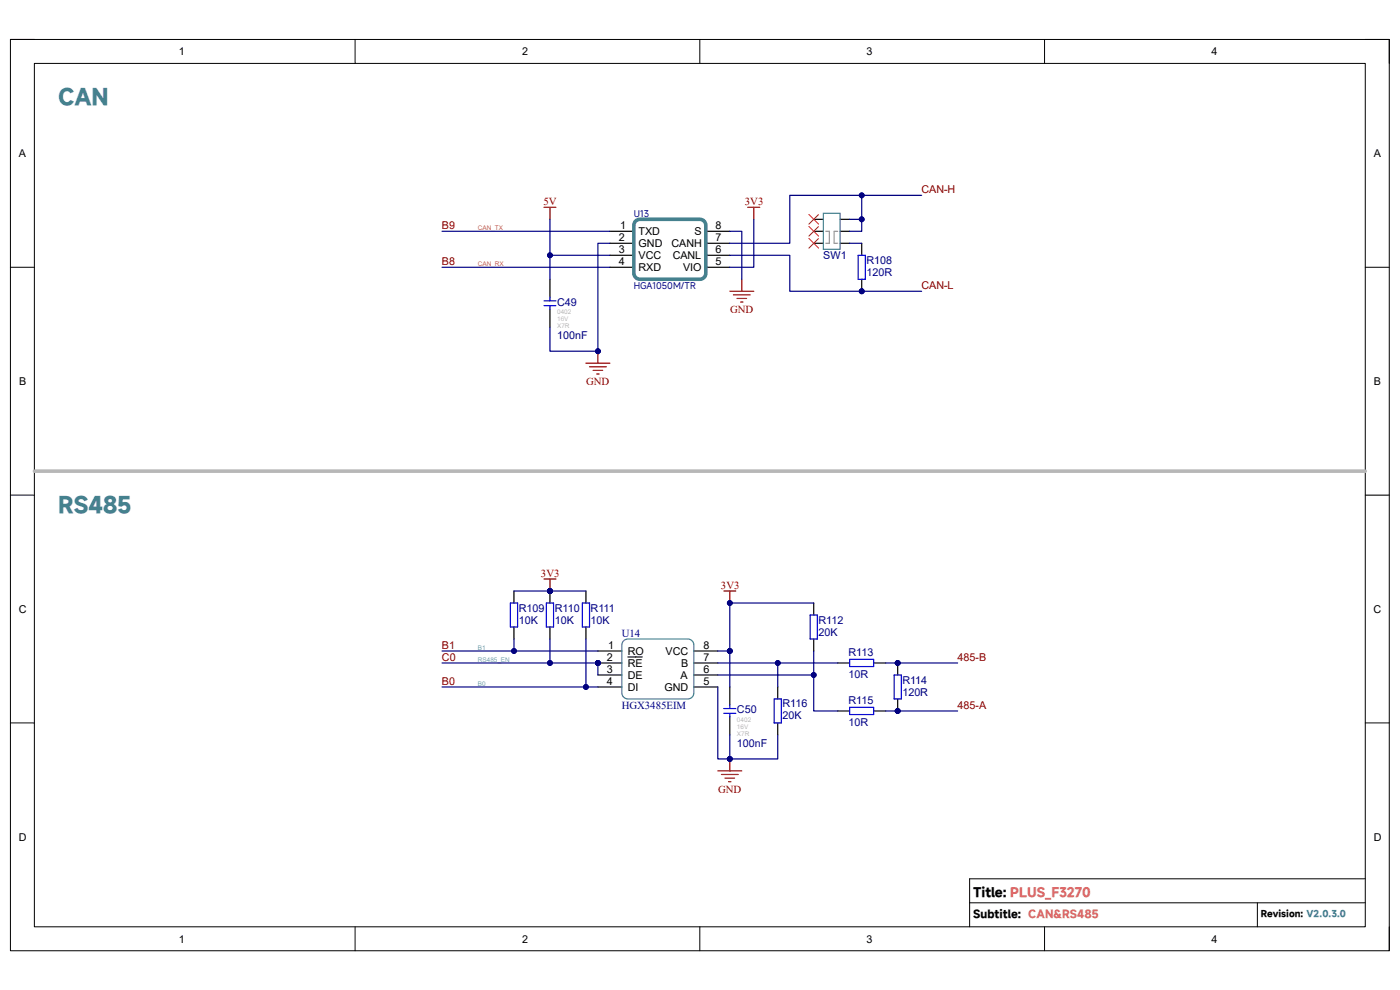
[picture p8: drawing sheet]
<svg xmlns="http://www.w3.org/2000/svg" width="297mm" height="210mm" viewBox="0 0 297 210" stroke-linecap="round" stroke-linejoin="round" font-family="sans-serif">
<path d="M2.2 8.4h292.5v193.3h-292.5z" fill="none" stroke="#000" stroke-width=".21"/>
<path d="M7.3 13.5h282.3v183.1h-282.3z" fill-rule="evenodd" fill="#fff"/>
<g fill="none" stroke="#000" stroke-width=".21">
<path d="M2.2 8.4h5.1M7.3 13.5h282.3v183.1h-282.3zM75.3 8.4v5.1M148.5 8.4v5.1M221.6 8.4v5.1M289.6 8.4h5.1v5.1M2.2 56.7h5.1M289.6 56.7h5.1M2.2 105h5.1M289.6 105h5.1M2.2 153.4h5.1M289.6 153.4h5.1"/>
<path d="M75.3 196.6v5.1M148.5 196.6v5.1M205.7 191.5h83.9M221.6 196.6v5.1M266.7 191.5v5.1M289.6 186.4h-83.9v10.2M294.7 196.6v5.1"/>
</g>
<path d="M124.3 77h5.1M125.1 77.8h3.5M125.8 78.6h2.1M126.6 79.3h.5M126.8 74.5v2.5" fill="none" stroke="#800000" stroke-width=".25"/>
<circle cx="126.8" cy="74.5" r=".51" fill="#000080"/>
<circle cx="126.8" cy="74.5" r=".51" fill="none" stroke="#000080" stroke-width=".21"/>
<path d="M157.4 59.2v2.6M158.6 44h2.6M159.9 44v2.5M154.8 61.8h5.1M155.6 62.5h3.5M156.3 63.3h2.1M157.1 64.1h.5" fill="none" stroke="#800000" stroke-width=".25"/>
<path d="M172.6 51.6h2.1M172.6 49.1h2.1M172.6 46.5h2.1M178.2 51.6h2.1M178.2 49.1h2.1M178.2 46.5h2.1" fill="none" stroke="#000" stroke-width=".25"/>
<path d="M174.7 45.3h3.5v7.6h-3.5z" fill="none" stroke="#45818e" stroke-width=".25"/>
<path d="M175.2 49.1h.7v2.5h-.7M177.7 49.1h-.7v2.5h.7" fill="none" stroke="#999" stroke-width=".25"/>
<circle cx="182.8" cy="61.8" r=".51" fill="#000080"/>
<circle cx="182.8" cy="61.8" r=".51" fill="none" stroke="#000080" stroke-width=".21"/>
<path d="M182.8 51.6v2.6M182.8 59.2v2.6" fill="none" stroke="#000" stroke-width=".25"/>
<circle cx="182.8" cy="61.8" r=".51" fill="#000080"/>
<circle cx="182.8" cy="61.8" r=".51" fill="none" stroke="#000080" stroke-width=".21"/>
<path d="M182 54.2h1.6v5h-1.6z" fill="none" stroke="#00f" stroke-width=".25"/>
<path d="M171.6 45.5l2.1 2M171.6 48l2.1 2.1M171.6 50.6l2.1 2M173.7 45.5l-2.1 2M173.7 48l-2.1 2.1M173.7 50.6l-2.1 2" fill="none" stroke="#f00" stroke-width=".21"/>
<path d="M115.4 44h2.5M116.7 44v2.5" fill="none" stroke="#800000" stroke-width=".25"/>
<circle cx="126.8" cy="140.6" r=".51" fill="#000080"/>
<circle cx="126.8" cy="140.6" r=".51" fill="none" stroke="#000080" stroke-width=".21"/>
<path d="M126.8 138.1h5.1M133.2 139.4h3M126.8 140.6h5.1" fill="none" stroke="#000" stroke-width=".25"/>
<circle cx="126.8" cy="140.6" r=".51" fill="#000080"/>
<circle cx="126.8" cy="140.6" r=".51" fill="none" stroke="#000080" stroke-width=".21"/>
<path d="M147.2 138.1h5.1M126.8 143.2h5.1M126.8 145.7h5.1M147.2 143.2h5.1M147.2 145.7h5.1M147.2 140.6h5.1" fill="none" stroke="#000" stroke-width=".25"/>
<path d="M132.2 136.1l.6-.5 .4-.1h12.7a1.27 1.27 0 0 1 1.3 1.3v10.2a1.27 1.27 0 0 1-1.3 1.3h-12.7a1.27 1.27 0 0 1-1.3-1.3v-10.2z" fill="none" stroke="#45818e" stroke-width=".25"/>
<path d="M153.5 125.4h2.6M154.8 125.4v2.5" fill="none" stroke="#800000" stroke-width=".25"/>
<circle cx="154.8" cy="127.9" r=".51" fill="#000080"/>
<circle cx="154.8" cy="127.9" r=".51" fill="none" stroke="#000080" stroke-width=".21"/>
<path d="M165 145.7v2.6M165 153.4v2.5M177.7 140.6h2.6M185.3 140.6h2.6" fill="none" stroke="#000" stroke-width=".25"/>
<path d="M180.3 139.9h5v1.5h-5zM164.2 148.3h1.6v5.1h-1.6z" fill="none" stroke="#00f" stroke-width=".25"/>
<path d="M152.3 163.5h5.1M153 164.3h3.6M153.8 165.1h2M154.6 165.8h.5M154.8 161v2.5" fill="none" stroke="#800000" stroke-width=".25"/>
<circle cx="154.8" cy="161" r=".51" fill="#000080"/>
<circle cx="154.8" cy="161" r=".51" fill="none" stroke="#000080" stroke-width=".21"/>
<path d="M172.6 127.9v2.6M172.6 135.5v2.6M177.7 150.8h2.6M185.3 150.8h2.6" fill="none" stroke="#000" stroke-width=".25"/>
<path d="M171.9 130.5h1.5v5.1h-1.5zM180.3 150.1h5v1.5h-5z" fill="none" stroke="#00f" stroke-width=".25"/>
<circle cx="190.4" cy="140.6" r=".51" fill="#000080"/>
<circle cx="190.4" cy="140.6" r=".51" fill="none" stroke="#000080" stroke-width=".21"/>
<circle cx="190.4" cy="150.8" r=".51" fill="#000080"/>
<circle cx="190.4" cy="150.8" r=".51" fill="none" stroke="#000080" stroke-width=".21"/>
<path d="M190.4 140.6v2.6" fill="none" stroke="#000" stroke-width=".25"/>
<circle cx="190.4" cy="140.6" r=".51" fill="#000080"/>
<circle cx="190.4" cy="140.6" r=".51" fill="none" stroke="#000080" stroke-width=".21"/>
<path d="M190.4 148.3v2.5" fill="none" stroke="#000" stroke-width=".25"/>
<circle cx="190.4" cy="150.8" r=".51" fill="#000080"/>
<circle cx="190.4" cy="150.8" r=".51" fill="none" stroke="#000080" stroke-width=".21"/>
<path d="M108.3 127.9h1.5v5.1h-1.5zM189.7 143.2h1.5v5.1h-1.5z" fill="none" stroke="#00f" stroke-width=".25"/>
<path d="M109 125.4v2.5M109 133v2.5" fill="none" stroke="#000" stroke-width=".25"/>
<circle cx="116.7" cy="125.4" r=".51" fill="#000080"/>
<circle cx="116.7" cy="125.4" r=".51" fill="none" stroke="#000080" stroke-width=".21"/>
<path d="M116.7 125.4v2.5M116.7 133v2.5" fill="none" stroke="#000" stroke-width=".25"/>
<circle cx="116.7" cy="125.4" r=".51" fill="#000080"/>
<circle cx="116.7" cy="125.4" r=".51" fill="none" stroke="#000080" stroke-width=".21"/>
<path d="M115.9 127.9h1.5v5.1h-1.5zM123.5 127.9h1.6v5.1h-1.6z" fill="none" stroke="#00f" stroke-width=".25"/>
<path d="M124.3 125.4v2.5M124.3 133v2.5" fill="none" stroke="#000" stroke-width=".25"/>
<path d="M115.4 122.8h2.5M116.7 122.8v2.6" fill="none" stroke="#800000" stroke-width=".25"/>
<circle cx="116.7" cy="125.4" r=".51" fill="#000080"/>
<circle cx="116.7" cy="125.4" r=".51" fill="none" stroke="#000080" stroke-width=".21"/>
<path d="M116.7 59.2v3.9M129.4 49.1h5.1M129.4 51.6h5.1M129.4 54.1h5.1M129.4 56.7h5.1M149.7 49.1h5.1M149.7 51.6h5.1M149.7 54.1h5.1M149.7 56.7h5.1M116.7 65.6v3.8M154.8 145.7v3.8M154.8 152.1v3.8" fill="none" stroke="#000" stroke-width=".25"/>
<path d="M115.4 63.8h2.5M115.4 64.8h2.5M116.7 63.1v.7M116.7 64.8v.8M153.5 150.3h2.6M153.5 151.3h2.6M154.8 149.5v.8M154.8 151.3v.8" fill="none" stroke="#00f" stroke-width=".25"/>
<path d="M135 46.8l.7-.3h12.8a1.27 1.27 0 0 1 1.2 1.3v10.2a1.27 1.27 0 0 1-1.2 1.2h-12.8a1.27 1.27 0 0 1-1.2-1.2v-10.2v-.4z" fill="none" stroke="#45818e" stroke-width=".76"/>
<path d="M7.3 99.9h282.3" fill="none" stroke="#b7b7b7" stroke-width=".76"/>
<path d="M154.8 49.1h2.6v10.1M159.9 46.5v10.2h-5.1M180.3 51.6h2.5M180.3 46.5h2.5" fill="none" stroke="#000080" stroke-width=".25"/>
<circle cx="182.8" cy="46.5" r=".51" fill="#000080"/>
<circle cx="182.8" cy="46.5" r=".51" fill="none" stroke="#000080" stroke-width=".21"/>
<path d="M93.8 49.1h35.6M116.7 46.5v7.6h12.7" fill="none" stroke="#000080" stroke-width=".25"/>
<circle cx="116.7" cy="54.1" r=".51" fill="#000080"/>
<circle cx="116.7" cy="54.1" r=".51" fill="none" stroke="#000080" stroke-width=".21"/>
<path d="M93.8 56.7h35.6M116.7 54.1v5.1" fill="none" stroke="#000080" stroke-width=".25"/>
<circle cx="116.7" cy="54.1" r=".51" fill="#000080"/>
<circle cx="116.7" cy="54.1" r=".51" fill="none" stroke="#000080" stroke-width=".21"/>
<path d="M154.8 54.2h12.7v7.6h28" fill="none" stroke="#000080" stroke-width=".25"/>
<circle cx="182.8" cy="61.8" r=".51" fill="#000080"/>
<circle cx="182.8" cy="61.8" r=".51" fill="none" stroke="#000080" stroke-width=".21"/>
<path d="M182.8 41.4v7.7h-2.5" fill="none" stroke="#000080" stroke-width=".25"/>
<circle cx="182.8" cy="41.4" r=".51" fill="#000080"/>
<circle cx="182.8" cy="41.4" r=".51" fill="none" stroke="#000080" stroke-width=".21"/>
<circle cx="182.8" cy="46.5" r=".51" fill="#000080"/>
<circle cx="182.8" cy="46.5" r=".51" fill="none" stroke="#000080" stroke-width=".21"/>
<path d="M129.4 51.6h-2.6v22.9h-10.1v-5.1" fill="none" stroke="#000080" stroke-width=".25"/>
<circle cx="126.8" cy="74.5" r=".51" fill="#000080"/>
<circle cx="126.8" cy="74.5" r=".51" fill="none" stroke="#000080" stroke-width=".21"/>
<path d="M152.3 143.2h20.3v7.6h5.1" fill="none" stroke="#000080" stroke-width=".25"/>
<circle cx="172.6" cy="143.2" r=".51" fill="#000080"/>
<circle cx="172.6" cy="143.2" r=".51" fill="none" stroke="#000080" stroke-width=".21"/>
<path d="M152.3 138.1h2.5" fill="none" stroke="#000080" stroke-width=".25"/>
<circle cx="154.8" cy="138.1" r=".51" fill="#000080"/>
<circle cx="154.8" cy="138.1" r=".51" fill="none" stroke="#000080" stroke-width=".21"/>
<path d="M172.6 138.1v5.1" fill="none" stroke="#000080" stroke-width=".25"/>
<circle cx="172.6" cy="143.2" r=".51" fill="#000080"/>
<circle cx="172.6" cy="143.2" r=".51" fill="none" stroke="#000080" stroke-width=".21"/>
<path d="M126.8 140.6v2.6" fill="none" stroke="#000080" stroke-width=".25"/>
<circle cx="126.8" cy="140.6" r=".51" fill="#000080"/>
<circle cx="126.8" cy="140.6" r=".51" fill="none" stroke="#000080" stroke-width=".21"/>
<path d="M124.3 135.5v10.2" fill="none" stroke="#000080" stroke-width=".25"/>
<circle cx="124.3" cy="145.7" r=".51" fill="#000080"/>
<circle cx="124.3" cy="145.7" r=".51" fill="none" stroke="#000080" stroke-width=".21"/>
<path d="M116.7 135.5v5.1" fill="none" stroke="#000080" stroke-width=".25"/>
<circle cx="116.7" cy="140.6" r=".51" fill="#000080"/>
<circle cx="116.7" cy="140.6" r=".51" fill="none" stroke="#000080" stroke-width=".21"/>
<path d="M109 135.5v2.6" fill="none" stroke="#000080" stroke-width=".25"/>
<circle cx="109" cy="138.1" r=".51" fill="#000080"/>
<circle cx="109" cy="138.1" r=".51" fill="none" stroke="#000080" stroke-width=".21"/>
<path d="M109 125.4h7.7" fill="none" stroke="#000080" stroke-width=".25"/>
<circle cx="116.7" cy="125.4" r=".51" fill="#000080"/>
<circle cx="116.7" cy="125.4" r=".51" fill="none" stroke="#000080" stroke-width=".21"/>
<path d="M116.7 125.4h7.6" fill="none" stroke="#000080" stroke-width=".25"/>
<circle cx="116.7" cy="125.4" r=".51" fill="#000080"/>
<circle cx="116.7" cy="125.4" r=".51" fill="none" stroke="#000080" stroke-width=".21"/>
<path d="M187.9 140.6h15.2" fill="none" stroke="#000080" stroke-width=".25"/>
<circle cx="190.4" cy="140.6" r=".51" fill="#000080"/>
<circle cx="190.4" cy="140.6" r=".51" fill="none" stroke="#000080" stroke-width=".21"/>
<path d="M187.9 150.8h15.2" fill="none" stroke="#000080" stroke-width=".25"/>
<circle cx="190.4" cy="150.8" r=".51" fill="#000080"/>
<circle cx="190.4" cy="150.8" r=".51" fill="none" stroke="#000080" stroke-width=".21"/>
<path d="M93.8 145.7h33" fill="none" stroke="#000080" stroke-width=".25"/>
<circle cx="124.3" cy="145.7" r=".51" fill="#000080"/>
<circle cx="124.3" cy="145.7" r=".51" fill="none" stroke="#000080" stroke-width=".21"/>
<path d="M93.8 140.6h33" fill="none" stroke="#000080" stroke-width=".25"/>
<circle cx="126.8" cy="140.6" r=".51" fill="#000080"/>
<circle cx="126.8" cy="140.6" r=".51" fill="none" stroke="#000080" stroke-width=".21"/>
<circle cx="116.7" cy="140.6" r=".51" fill="#000080"/>
<circle cx="116.7" cy="140.6" r=".51" fill="none" stroke="#000080" stroke-width=".21"/>
<path d="M93.8 138.1h33" fill="none" stroke="#000080" stroke-width=".25"/>
<circle cx="109" cy="138.1" r=".51" fill="#000080"/>
<circle cx="109" cy="138.1" r=".51" fill="none" stroke="#000080" stroke-width=".21"/>
<path d="M195.5 41.4h-28v10.2h-12.7" fill="none" stroke="#000080" stroke-width=".25"/>
<circle cx="182.8" cy="41.4" r=".51" fill="#000080"/>
<circle cx="182.8" cy="41.4" r=".51" fill="none" stroke="#000080" stroke-width=".21"/>
<path d="M152.3 140.6h25.4" fill="none" stroke="#000080" stroke-width=".25"/>
<circle cx="165" cy="140.6" r=".51" fill="#000080"/>
<circle cx="165" cy="140.6" r=".51" fill="none" stroke="#000080" stroke-width=".21"/>
<path d="M165 140.6v5.1" fill="none" stroke="#000080" stroke-width=".25"/>
<circle cx="165" cy="140.6" r=".51" fill="#000080"/>
<circle cx="165" cy="140.6" r=".51" fill="none" stroke="#000080" stroke-width=".21"/>
<path d="M172.6 127.9h-17.8v10.2" fill="none" stroke="#000080" stroke-width=".25"/>
<circle cx="154.8" cy="138.1" r=".51" fill="#000080"/>
<circle cx="154.8" cy="138.1" r=".51" fill="none" stroke="#000080" stroke-width=".21"/>
<circle cx="154.8" cy="127.9" r=".51" fill="#000080"/>
<circle cx="154.8" cy="127.9" r=".51" fill="none" stroke="#000080" stroke-width=".21"/>
<path d="M154.8 155.9v5.1" fill="none" stroke="#000080" stroke-width=".25"/>
<circle cx="154.8" cy="161" r=".51" fill="#000080"/>
<circle cx="154.8" cy="161" r=".51" fill="none" stroke="#000080" stroke-width=".21"/>
<path d="M154.8 138.1v7.6" fill="none" stroke="#000080" stroke-width=".25"/>
<circle cx="154.8" cy="138.1" r=".51" fill="#000080"/>
<circle cx="154.8" cy="138.1" r=".51" fill="none" stroke="#000080" stroke-width=".21"/>
<path d="M152.3 145.7v15.3h12.7v-5.1" fill="none" stroke="#000080" stroke-width=".25"/>
<circle cx="154.8" cy="161" r=".51" fill="#000080"/>
<circle cx="154.8" cy="161" r=".51" fill="none" stroke="#000080" stroke-width=".21"/>
<g font-size="4.6" fill="#45818e">
<text x="12.4" y="22.4">CAN</text>
<text x="12.4" y="108.8">RS485</text>
</g>
<text font-size="2.7" x="206.5" y="190.2">Title: PLUS_F3270</text>
<g font-size="2.3">
<text x="37.9" y="11.7">1</text>
<text x="110.7" y="11.7">2</text>
<text x="183.8" y="11.7">3</text>
<text x="257" y="11.7">4</text>
<text x="4" y="33.3">A</text>
<text x="291.4" y="33.3">A</text>
<text x="131.3" y="51.1">2</text>
<text x="131.3" y="53.7">3</text>
<text x="131.6" y="48.6">1</text>
<text x="135.5" y="49.9">TXD</text>
<text x="135.5" y="52.4">GND</text>
<text x="142.4" y="52.4">CANH</text>
<text x="147.3" y="49.9">S</text>
<text x="151.8" y="53.7">6</text>
<text x="151.8" y="51.1">7</text>
<text x="151.8" y="48.6">8</text>
<text x="131.3" y="56.2">4</text>
<text x="135.5" y="54.9">VCC</text>
<text x="135.5" y="57.5">RXD</text>
<text x="142.7" y="54.9">CANL</text>
<text x="144.9" y="57.5">VIO</text>
<text x="151.8" y="56.2">5</text>
<text x="4.1" y="81.7">B</text>
<text x="291.5" y="81.7">B</text>
<text x="4" y="130">C</text>
<text x="291.4" y="130">C</text>
<text x="129" y="137.6">1</text>
<text x="149.2" y="137.6">8</text>
<text x="128.7" y="140.2">2</text>
<text x="128.7" y="142.7">3</text>
<text x="133.2" y="138.9">RO</text>
<text x="133.2" y="141.4">RE</text>
<text x="133.2" y="144">DE</text>
<text x="141.2" y="138.9">VCC</text>
<text x="144.4" y="144">A</text>
<text x="144.5" y="141.4">B</text>
<text x="149.2" y="142.7">6</text>
<text x="149.2" y="140.2">7</text>
<text x="128.7" y="145.2">4</text>
<text x="133.2" y="146.5">DI</text>
<text x="141" y="146.5">GND</text>
<text x="149.2" y="145.2">5</text>
<text x="4" y="178.3">D</text>
<text x="291.4" y="178.3">D</text>
<text x="206.5" y="194.7">Subtitle: CAN&amp;RS485</text>
<text x="37.9" y="199.9">1</text>
<text x="110.7" y="199.9">2</text>
<text x="183.8" y="199.9">3</text>
<text x="257" y="199.9">4</text>
</g>
<g font-size="2.3" fill="#800000">
<text x="195.5" y="41">CAN-H</text>
<text x="115.3" y="43.5">5V</text>
<text x="158" y="43.5">3V3</text>
<text x="93.8" y="48.6">B9</text>
<text x="93.8" y="56.2">B8</text>
<text x="195.5" y="61.3">CAN-L</text>
<text x="154.9" y="66.4">GND</text>
<text x="124.4" y="81.7">GND</text>
<text x="114.8" y="122.3">3V3</text>
<text x="152.9" y="124.9">3V3</text>
<text x="93.8" y="137.6">B1</text>
<text x="93.8" y="140.2">C0</text>
<text x="203.2" y="140.2">485-B</text>
<text x="93.8" y="145.2">B0</text>
<text x="203.2" y="150.3">485-A</text>
<text x="152.4" y="168.1">GND</text>
</g>
<g font-size="2.3" fill="#000080">
<text x="174.7" y="54.9">SW1</text>
<text x="183.8" y="58.5">120R</text>
<text x="183.8" y="56">R108</text>
<text x="118.2" y="64.9">C49</text>
<text x="118.2" y="72">100nF</text>
<text x="110.1" y="129.8">R109</text>
<text x="117.7" y="129.8">R110</text>
<text x="125.3" y="129.8">R111</text>
<text x="110.1" y="132.3">10K</text>
<text x="117.7" y="132.3">10K</text>
<text x="125.3" y="132.3">10K</text>
<text x="131.9" y="135.1">U14</text>
<text x="173.6" y="134.8">20K</text>
<text x="173.6" y="132.3">R112</text>
<text x="180" y="143.7">10R</text>
<text x="180" y="139.2">R113</text>
<text x="180" y="149.3">R115</text>
<text x="191.4" y="147.5">120R</text>
<text x="191.4" y="145">R114</text>
<text x="131.9" y="150.3">HGX3485EIM</text>
<text x="156.3" y="151.3">C50</text>
<text x="166" y="152.6">20K</text>
<text x="166" y="150.1">R116</text>
<text x="180" y="153.9">10R</text>
<text x="156.3" y="158.5">100nF</text>
</g>
<g font-size="1.9" fill="#000080">
<text x="134.4" y="46">U13</text>
<text x="134.4" y="61.3">HGA1050M/TR</text>
</g>
<text font-size="1.9" x="267.5" y="194.5">Revision: V2.0.3.0</text>
<g font-size="1.4" fill="#f90">
<text x="101.4" y="48.8">CAN_TX</text>
<text x="101.4" y="56.4">CAN_RX</text>
</g>
<g font-size="1.4" fill="#b7b7b7">
<text x="118.2" y="66.6">0402</text>
<text x="118.2" y="68.1">16V</text>
<text x="118.2" y="69.6">X7R</text>
<text x="156.3" y="153.1">0402</text>
<text x="156.3" y="154.6">16V</text>
<text x="156.3" y="156.1">X7R</text>
</g>
<g font-size="1.4" fill="#76a5af">
<text x="101.4" y="137.8">B1</text>
<text x="101.4" y="140.4">RS485_EN</text>
<text x="101.4" y="145.5">B0</text>
</g>
</svg>
